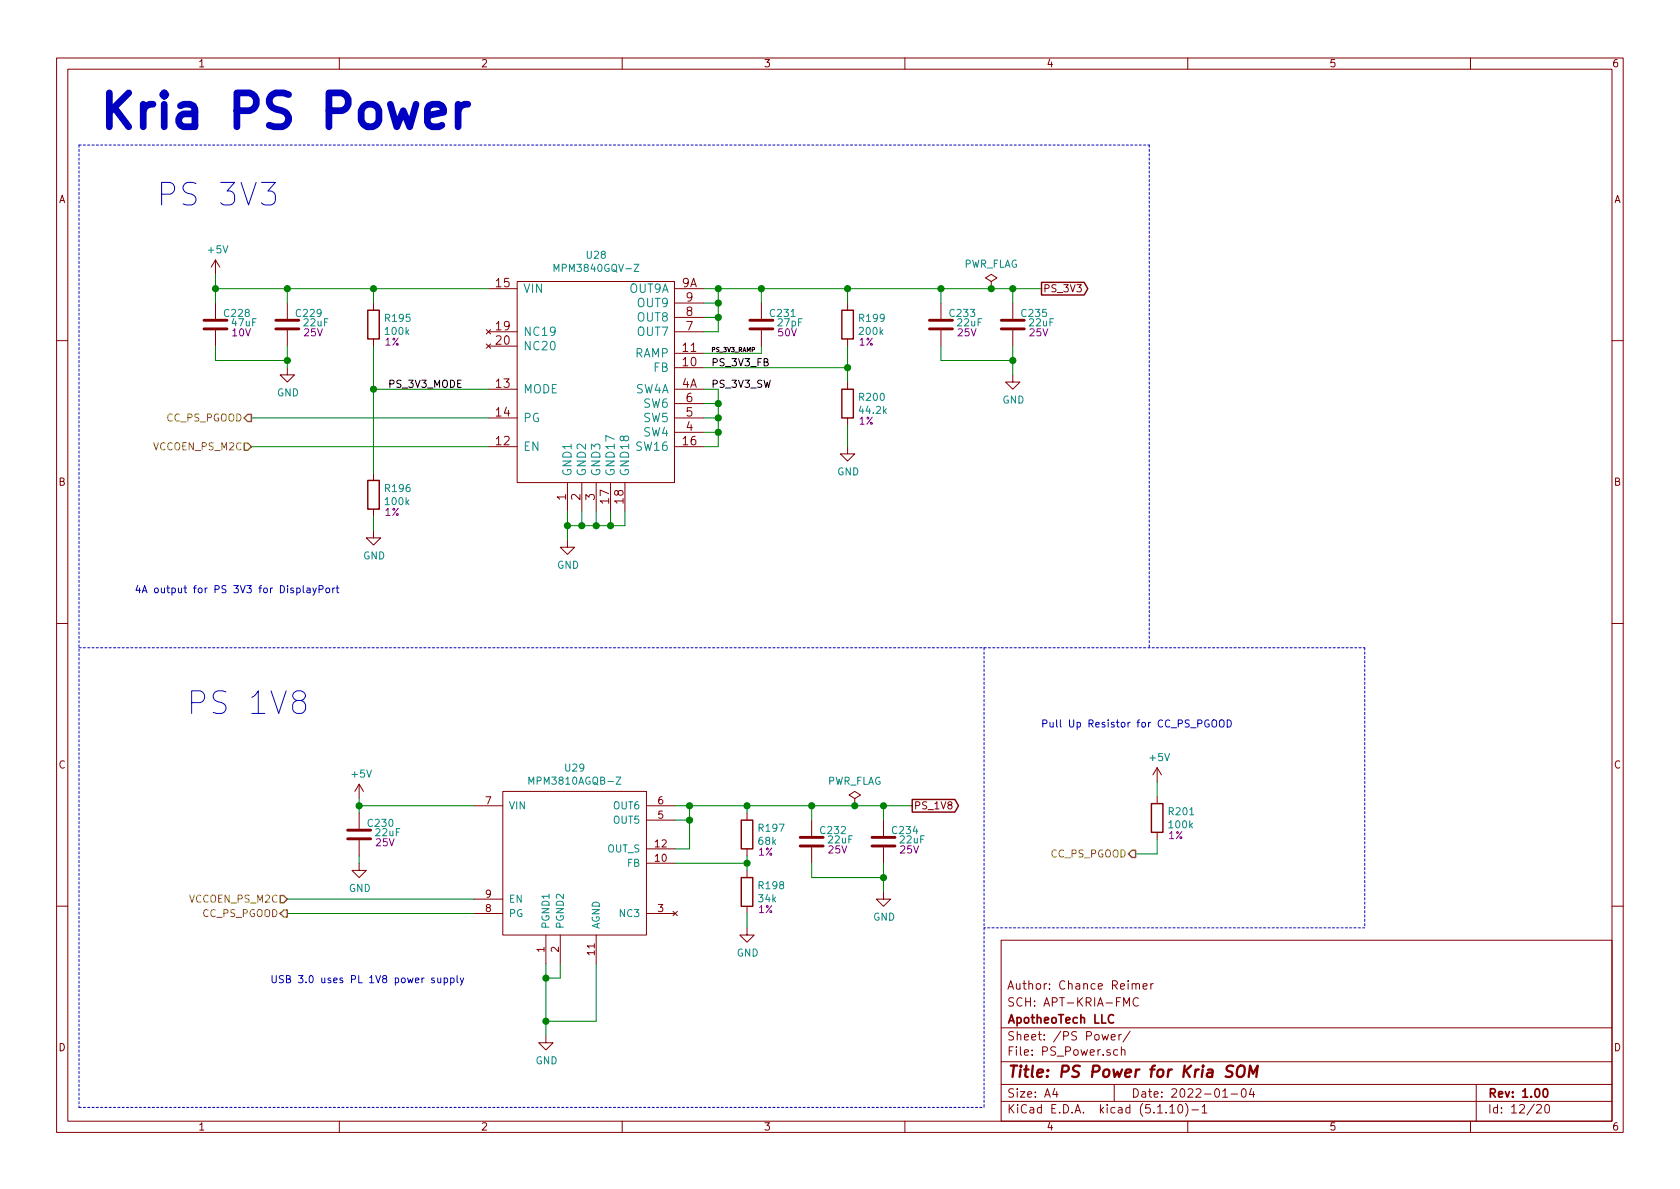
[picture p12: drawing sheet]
<svg xmlns="http://www.w3.org/2000/svg" width="297mm" height="210mm" viewBox="0 0 297 210" stroke-linecap="round" stroke-linejoin="round" font-family="sans-serif">
<g fill="none" stroke="#840000" stroke-width=".18">
<path d="M10 10.3h277v189.9h-277zM12 12.2h273v186.1h-273zM60 10.3v1.9M110 10.3v1.9M160 10.3v1.9M210 10.3v1.9M260 10.3v1.9M38.1 46l-.8 1.2M38.1 46v2.5M38.1 53.6v2.8M38.1 58.4v2.8M38.1 46l.8 1.2"/>
<path d="M50.8 53.6v2.8M50.8 58.4v2.8M66 53.6v1.3M66 59.9v1.3M86 58.3l.7 .7M86.4 51h5M86.4 58.7h5M86.7 58.3l-.7 .7M91.4 49.8h27.9v35.5h-27.9zM119.4 51h5.1M119.4 58.7h5.1M119.4 56.1h5.1"/>
<path d="M119.4 53.6h5.1M134.6 53.6v2.8M134.6 58.4v2.8M149.9 53.6v1.3M149.9 59.9v1.3M166.4 53.6v2.8M166.4 58.4v2.8M175.3 49.8l1-.7-1-.6-1.1 .6 1.1 .7v1.2M175.3 51h.1M179.1 53.6v2.8M179.1 58.4v2.8M10 60.2h2"/>
<path d="M50.8 65v1.3h1.3l-1.3 1.3-1.3-1.3h1.3M86 60.8l.7 .8M86.4 79h5M86.4 68.8h5M86.4 73.9h5M86.4 61.2h5M86.7 60.8l-.7 .8M119.4 65h5.1M119.4 62.5h5.1M119.4 79h5.1M119.4 68.8h5.1M119.4 73.9h5.1"/>
<path d="M119.4 76.4h5.1M119.4 71.4h5.1M149.9 79v1.3h1.2l-1.2 1.2-1.3-1.2h1.3M149.9 67.6v1.2M149.9 73.9v1.3M179.1 66.3v1.3h1.2l-1.2 1.2-1.3-1.2h1.3M285 60.2h2M66 93.8v1.3h1.3l-1.3 1.3-1.2-1.3h1.2M66 83.7v1.3M66 90v1.3M100.3 95.5v1.3h1.3l-1.3 1.2-1.2-1.2h1.2M100.3 85.3v5.1"/>
<path d="M102.9 85.3v5.1M105.4 85.3v5.1M107.9 85.3v5.1M110.5 85.3v5.1M10 110.3h2M285 110.3h2M63.5 138.7v2.5M63.5 138.7l-.8 1.2M63.5 138.7l.8 1.2M88.9 139.9h25.4v25.4h-25.4zM204.6 135.8v2.5M204.6 135.8l-.8 1.2"/>
<path d="M204.6 135.8l.8 1.2M63.5 152.6v1.3h1.3l-1.3 1.3-1.3-1.3h1.3M63.5 143.8v2.8M63.5 148.6v2.8M83.8 142.5h5.1M83.8 159h5.1M114.3 152.6h5.1M114.3 150.1h5.1M114.3 145h5.1M114.3 142.5h5.1M132.1 143.8v1.2M132.1 150.1v1.3"/>
<path d="M132.1 153.9v1.3M143.5 145v2.8M143.5 149.9v2.7M151.1 141.2l1-.6-1-.7-1 .7 1 .6v1.3M151.1 142.5h.1M156.2 157.7v1.3h1.3l-1.3 1.3-1.3-1.3h1.3M156.2 145v2.8M156.2 149.9v2.7M204.6 140.8v1.3M204.6 147.2v1.3M10 160.2h2M83.8 161.5h5.1"/>
<path d="M96.5 165.3v5.1M99.1 165.3v5.1M105.4 165.3v5.1M114.3 161.5h5.1M119 161.2l.8 .7M119.8 161.2l-.8 .7M132.1 164.1v1.2h1.2l-1.2 1.3-1.3-1.3h1.3M132.1 160.3v1.2M177 166.3h108v32h-108zM198.7 177.9v-1.5l.5 1.1 .5-1.1v1.5M200.2 174.1l.1-.1a.37 .37 0 0 1 .5 .1v.8M200.8 174.1l.2-.2 .4 .1 .1 .9"/>
<path d="M201.3 176.6a.7 .7 0 0 0-.9 .2 .7 .7 0 0 0 .1 .9 .55 .55 0 0 0 .8 .1M202.1 174.4l.7-.1v-.3l-.5-.1-.2 .2 .1 .7h.6M203.5 173.9v1M203.9 173.9l-.3 .1-.1 .2M285 160.2h2M60 198.3v1.9M96.5 183.1v1.3h1.3l-1.3 1.3-1.3-1.3h1.3M110 198.3v1.9M160 198.3v1.9M177 194.8h108M177 191.8h108M177 187.8h108"/>
<path d="M177 181.8h108M186.5 192.5l-.4 1h1M186.8 193v1M194.8 182.9l.3 1 .3-.7 .3 .7 .3-1M196.5 183.4l.7-.1-.1-.3-.4-.1-.2 .2v.7h.6M197 191.8v3M197.6 185.7l-.4-.1-.3 .3 .1 .6 .2 .1 .4-.1M197.8 182.9v1M198.3 185.7a.37 .37 0 0 1 .6 .1v.8M198.3 182.9l-.3 .1-.2 .2M198.3 185.1v1.5M199.8 182.3l-1.2 2"/>
<path d="M206.8 195.8l.5-.5v1.5M206.8 196.8h.9M208.5 195.4l.1-.1a.8 .8 0 0 1 .5 .8 .8 .8 0 0 1-.5 .7 1 1 0 0 1-.1-1.4zM209.6 195.1a1.71 1.71 0 0 1 0 2.3M210 198.3v1.9M210.7 196.3h1.2M212.5 195.8l.5-.5v1.5M212.5 196.8h.9M216.2 194h.8M217.7 193.5h1.1M219.6 192.7l.4-.2a.94 .94 0 0 1 0 1.5 .82 .82 0 0 1-.4-1.3zM221.3 192.5l-.4 1h.9"/>
<path d="M221.6 193v1M260 198.3v1.9M261 191.8v6.5M271.7 195.5l.2-.2h.4l.2 .5-.9 1h.9M273.3 195.4l.3-.1a.94 .94 0 0 1 0 1.5h-.1a1 1 0 0 1-.2-1.4z"/>
</g>
<path d="M196.9 179.6a.59 .59 0 0 0-.8 0 .59 .59 0 0 0-.1 .7 .56 .56 0 0 0 .2 .5 .56 .56 0 0 0 .7 0M272.9 192.7l.4-.2a.94 .94 0 0 1 0 1.5l-.4-.3-.1-.6z" fill="none" stroke="#840000" stroke-width=".3"/>
<path d="M218.1 188.5a.79 .79 0 0 0-1.2 .3v.2a.81 .81 0 0 0 .9 .6 .51 .51 0 0 1 .1 .5 .51 .51 0 0 1-.5 .3l-.7-.1M218.9 188.7a.67 .67 0 0 1 1.1 0 1.43 1.43 0 0 1-.5 1.7l-.6-.1a1.41 1.41 0 0 1 0-1.6zM220.8 190.4l.2-2 .5 1.5 .9-1.5-.3 2" fill="none" stroke="#840000" stroke-width=".41"/>
<g fill="none" stroke="#840000" stroke-width=".51">
<path d="M36.1 56.6h4M36.1 58.2h4M48.8 56.6h4M48.8 58.2h4M132.6 56.6h4.1M132.6 58.2h4.1M164.3 56.6h4.1M164.3 58.2h4.1M177 56.6h4.1M177 58.2h4.1M61.5 146.8h4M61.5 148.3h4"/>
<path d="M141.5 148.1h4M141.5 149.6h4M154.2 148.1h4M154.2 149.6h4"/>
</g>
<path d="M65 54.9h2.1v5h-2.1zM148.8 54.9h2.1v5h-2.1zM184.1 49.9h7.6l.6 1.1-.6 1.2h-7.6zM148.8 68.8h2.1v5.1h-2.1zM65 85h2.1v5h-2.1zM131.1 145h2v5.1h-2zM131.1 155.2h2v5.1h-2zM161.3 141.4h7.5l.7 1.1-.7 1.1h-7.5zM203.6 142.1h2v5.1h-2z" fill="none" stroke="#840000" stroke-width=".25"/>
<path d="M98 48v-1.3l.4 .9 .4-.9v1.3M112.1 46.7h.9l-.9 1.3h.9M93.5 138.7v-1.3l.4 .9 .5-.9v1.3M108.9 137.4h.9l-.9 1.3h.9" fill="none" stroke="#008484" stroke-width=".18"/>
<path d="M14 25.6v170.2M14 25.6h189.2M203.2 25.6v88.9M14 114.5h227.3M174 114.5v81.3M241.3 114.5v49.6M241.3 164.1h-67.3M14 195.8h160" fill="none" stroke="#0000c2" stroke-width=".18" stroke-dasharray=".4 .4"/>
<g fill="none" stroke="#008400" stroke-width=".18">
<path d="M38.1 51h48.3M38.1 48.5v5.1M50.8 51v2.6M66 51v2.6M124.5 51h59.6M124.5 56.1h2.5M124.5 53.6h2.5M127 51v7.7h-2.5M134.6 51v2.6M149.9 51v2.6M166.4 51v2.6M179.1 51v2.6"/>
<path d="M38.1 61.2v2.5h12.7M44.4 79h42M44.4 73.9h42M50.8 61.2v3.8M66 61.2v22.5M66 68.8h20.4M124.5 68.8h2.5v10.2h-2.5M124.5 73.9h2.5M124.5 71.4h2.5M124.5 65h25.4M124.5 76.4h2.5M134.6 61.2v1.3h-10.1"/>
<path d="M149.9 61.2v6.4M149.9 75.2v3.8M166.4 61.2v2.5h12.7M179.1 61.2v5.1M66 91.3v2.5M100.3 90.4v5.1M102.9 90.4v2.6M105.4 90.4v2.6M107.9 90.4v2.6M110.5 90.4v2.6h-10.2M204.6 138.3v2.5M50.8 159h33"/>
<path d="M63.5 141.2v2.6M63.5 151.4v1.2M63.5 142.5h20.3M119.4 142.5h41.9M119.4 145h2.5M119.4 152.6h12.7M121.9 142.5v7.6h-2.5M132.1 142.5v1.3M132.1 151.4v2.5M143.5 152.6v2.6h12.7M143.5 142.5v2.5M156.2 142.5v2.5"/>
<path d="M156.2 152.6v5.1M204.6 148.5v2.5h-3.8M50.8 161.5h33M96.5 170.4v12.7M99.1 170.4v2.6h-2.6M105.4 170.4v10.2h-8.9M132.1 161.5v2.6"/>
</g>
<path d="M43.2 78.4h.6l.6 .6-.6 .6h-.6zM43.8 73.3h.6v1.2h-.6l-.6-.6zM49.5 158.4h.7l.6 .6-.6 .6h-.7zM200.2 150.4h.6v1.2h-.6l-.7-.6zM50.2 160.9h.6v1.3h-.6l-.7-.7z" fill="none" stroke="#848400" stroke-width=".25"/>
<g fill="none" stroke="#0000c2" stroke-width=".18">
<path d="M46.2 32.3h2.5l-1.3 1.5a1.06 1.06 0 0 1 1.3 .7v1l-.4 .6-.4 .1h-1.1l-.6-.3M52.5 104h.3l.3 .2-.1 .6h-.5M53.6 103.6v1l.2 .2M54.3 104h.5v.8M54.8 104.3h-.4l-.2 .2 .1 .3h.5M55.3 104l.3 .8M55.9 104l-.4 1.1-.2 .2M56.4 104.2h.6l.1-.5-.2-.1h-.5v1.2M57.7 104h.3l.3 .2-.1 .6h-.3l-.3-.2zM58.8 104v.8M59.2 104l-.4 .2M59.4 104h.5"/>
<path d="M59.6 103.6v1l.3 .2M33.9 124.3h1.5a1.08 1.08 0 0 0 .8-1.1 1.08 1.08 0 0 0-.8-1h-1.5v4M213.7 127.4a.59 .59 0 0 0-.7 .5 .59 .59 0 0 0 .7 .6l.1-.5h-.3M214.3 127.5a.45 .45 0 0 1 .8 0 .88 .88 0 0 1-.3 1.1l-.3-.1a1.07 1.07 0 0 1-.2-1zM215.6 127.5a.45 .45 0 0 1 .8 0 .88 .88 0 0 1-.3 1.1l-.3-.1a1.07 1.07 0 0 1-.2-1zM217 127.3a.64 .64 0 0 1 .7 .6 .64 .64 0 0 1-.7 .7zM76.8 173l-.3-.1-.2 .2 .1 .2 .4 .1v.3h-.5M77.4 172.9v.8l.3 .1 .2-.1M77.9 172.9v.9M78.5 173l.4-.1 .2 .3-.1 .5h-.5M78.5 172.9v1.3M79.7 173l.4-.1 .2 .3-.1 .5h-.5"/>
<path d="M79.7 172.9v1.3M80.8 172.5v1.1l.2 .2M81.4 172.9l.3 .9M82 172.9l-.4 1.2-.2 .1"/>
</g>
<path d="M81 18.4v4M82.7 18.4a1.49 1.49 0 0 0-1.7 1.2M75.6 20.4l2.8-.5v-.6l-.3-.6-.5-.3h-1.2l-.6 .3-.2 .6v2.3l.2 .5 .6 .3h1.2l.5-.3" fill="none" stroke="#0000c2" stroke-width="1.2"/>
<g fill="#008400" stroke="#008400" stroke-width=".25">
<circle cx="127" cy="71.4" r=".51"/>
<circle cx="151.1" cy="142.5" r=".51"/>
<circle cx="156.2" cy="142.5" r=".51"/>
<circle cx="127" cy="56.1" r=".51"/>
<circle cx="127" cy="76.4" r=".51"/>
<circle cx="127" cy="53.6" r=".51"/>
<circle cx="121.9" cy="142.5" r=".51"/>
<circle cx="127" cy="73.9" r=".51"/>
<circle cx="63.5" cy="142.5" r=".51"/>
<circle cx="100.3" cy="93" r=".51"/>
<circle cx="102.9" cy="93" r=".51"/>
<circle cx="50.8" cy="51" r=".51"/>
<circle cx="105.4" cy="93" r=".51"/>
<circle cx="108" cy="93" r=".51"/>
<circle cx="66" cy="68.8" r=".51"/>
<circle cx="96.5" cy="173" r=".51"/>
<circle cx="175.3" cy="51" r=".51"/>
<circle cx="96.5" cy="180.6" r=".51"/>
<circle cx="179.1" cy="51" r=".51"/>
<circle cx="66" cy="51" r=".51"/>
<circle cx="179.1" cy="63.7" r=".51"/>
<circle cx="143.5" cy="142.5" r=".51"/>
<circle cx="166.4" cy="51" r=".51"/>
<circle cx="121.9" cy="145" r=".51"/>
<circle cx="149.9" cy="51" r=".51"/>
<circle cx="134.6" cy="51" r=".51"/>
<circle cx="132.1" cy="152.6" r=".51"/>
<circle cx="149.9" cy="65" r=".51"/>
<circle cx="50.8" cy="63.7" r=".51"/>
<circle cx="38.1" cy="51" r=".51"/>
<circle cx="127" cy="51" r=".51"/>
<circle cx="156.2" cy="155.2" r=".51"/>
<circle cx="132.1" cy="142.5" r=".51"/>
</g>
<text font-size="8.3" fill="#0000c2" x="17.1" y="22.7">Kria PS Power</text>
<g font-size="5.6" fill="#0000c2">
<text x="27.6" y="36.4">PS 3V3</text>
<text x="36" y="126.4">PS 1V8</text>
</g>
<text font-size="2.8" fill="#840000" x="178" y="190.5">Title: PS Power for Kria SOM</text>
<g font-size="2.1" fill="#840000">
<text x="87.8" y="50.8">15</text>
<text x="120.6" y="50.8">9A</text>
<text x="121.3" y="53.3">9</text>
<text x="87.8" y="58.4">19</text>
<text x="121.3" y="58.4">7</text>
<text x="121.3" y="55.9">8</text>
<text x="87.8" y="61">20</text>
<text x="120.8" y="64.8">10</text>
<text x="120.8" y="62.2">11</text>
<text x="87.8" y="68.6">13</text>
<text x="120.6" y="68.6">4A</text>
<text x="121.3" y="71.1">6</text>
<text x="87.8" y="73.7">14</text>
<text x="121.3" y="76.2">4</text>
<text x="121.3" y="73.7">5</text>
<text x="87.8" y="78.7">12</text>
<text x="120.8" y="78.7">16</text>
<text x="100.1" y="88.5" transform="rotate(-90 100.1 88.5)">1</text>
<text x="102.6" y="88.5" transform="rotate(-90 102.6 88.5)">2</text>
<text x="105.2" y="88.5" transform="rotate(-90 105.2 88.5)">3</text>
<text x="107.7" y="89" transform="rotate(-90 107.7 89)">17</text>
<text x="110.2" y="89" transform="rotate(-90 110.2 89)">18</text>
<text x="178" y="178">SCH: APT-KRIA-FMC</text>
<text x="178" y="175">Author: Chance Reimer</text>
<text x="178" y="184">Sheet: /PS Power/</text>
<text x="178" y="181">ApotheoTech LLC</text>
<text x="178" y="186.7">File: PS_Power.sch</text>
<text x="178" y="196.9">KiCad E.D.A. kicad (5.1.10)-1</text>
<text x="178" y="194.1">Size: A4</text>
<text x="200" y="194.1">Date: 2022-01-04</text>
<text x="263" y="194.1">Rev: 1.00</text>
<text x="263" y="196.9">Id: 12/20</text>
</g>
<g font-size="2.1" fill="#008484">
<text x="92.5" y="51.8">VIN</text>
<text x="111.3" y="51.8">OUT9A</text>
<text x="92.5" y="59.4">NC19</text>
<text x="112.8" y="59.4">OUT7</text>
<text x="112.8" y="56.9">OUT8</text>
<text x="112.8" y="54.3">OUT9</text>
<text x="92.5" y="61.9">NC20</text>
<text x="112.2" y="63.2">RAMP</text>
<text x="115.6" y="65.8">FB</text>
<text x="92.5" y="69.6">MODE</text>
<text x="112.3" y="69.6">SW4A</text>
<text x="92.5" y="74.6">PG</text>
<text x="113.8" y="77.2">SW4</text>
<text x="113.8" y="74.6">SW5</text>
<text x="113.8" y="72.1">SW6</text>
<text x="92.5" y="79.7">EN</text>
<text x="112.7" y="79.7">SW16</text>
<text x="101.1" y="84.3" transform="rotate(-90 101.1 84.3)">GND1</text>
<text x="103.6" y="84.3" transform="rotate(-90 103.6 84.3)">GND2</text>
<text x="106.1" y="84.3" transform="rotate(-90 106.1 84.3)">GND3</text>
<text x="108.7" y="84.3" transform="rotate(-90 108.7 84.3)">GND17</text>
<text x="111.2" y="84.3" transform="rotate(-90 111.2 84.3)">GND18</text>
</g>
<g font-size="1.8" fill="#840000">
<text x="35" y="11.9">1</text>
<text x="85" y="11.9">2</text>
<text x="135" y="11.9">3</text>
<text x="185" y="11.9">4</text>
<text x="235" y="11.9">5</text>
<text x="285" y="11.9">6</text>
<text x="10.4" y="35.9">A</text>
<text x="285.4" y="35.9">A</text>
<text x="184.4" y="51.7">PS_3V3</text>
<text x="10.4" y="85.9">B</text>
<text x="285.4" y="85.9">B</text>
<text x="10.4" y="135.9">C</text>
<text x="285.4" y="135.9">C</text>
<text x="85.9" y="142.2">7</text>
<text x="116.4" y="142.2">6</text>
<text x="161.5" y="143.1">PS_1V8</text>
<text x="115.9" y="149.9">12</text>
<text x="116.4" y="144.8">5</text>
<text x="115.9" y="152.4">10</text>
<text x="85.9" y="161.3">8</text>
<text x="85.9" y="158.7">9</text>
<text x="116.4" y="161.3">3</text>
<text x="96.3" y="168.4" transform="rotate(-90 96.3 168.4)">1</text>
<text x="98.8" y="168.4" transform="rotate(-90 98.8 168.4)">2</text>
<text x="105.2" y="168.9" transform="rotate(-90 105.2 168.9)">11</text>
<text x="10.4" y="185.9">D</text>
<text x="285.4" y="185.9">D</text>
<text x="35" y="199.9">1</text>
<text x="85" y="199.9">2</text>
<text x="135" y="199.9">3</text>
<text x="185" y="199.9">4</text>
<text x="235" y="199.9">5</text>
<text x="285" y="199.9">6</text>
</g>
<g font-size="1.8" fill="#008484">
<text x="36.9" y="44.8">+5V</text>
<text x="103.8" y="45.8">U28</text>
<text x="170.3" y="47.3">PWR_FLAG</text>
<text x="98.6" y="48.1">MPM3840GQV-Z</text>
<text x="39.8" y="56.1">C228</text>
<text x="41.1" y="57.7">47uF</text>
<text x="52.5" y="56.1">C229</text>
<text x="53.8" y="57.7">22uF</text>
<text x="68.2" y="56.9">R195</text>
<text x="68.2" y="59.2">100k</text>
<text x="136.3" y="56.1">C231</text>
<text x="137.6" y="57.7">27pF</text>
<text x="152" y="56.9">R199</text>
<text x="152.1" y="59.2">200k</text>
<text x="168" y="56.1">C233</text>
<text x="169.4" y="57.7">22uF</text>
<text x="180.7" y="56.1">C235</text>
<text x="182.1" y="57.7">22uF</text>
<text x="49" y="70.1">GND</text>
<text x="152" y="70.9">R200</text>
<text x="177.2" y="71.4">GND</text>
<text x="152.1" y="73.2">44.2k</text>
<text x="68.2" y="87">R196</text>
<text x="68.2" y="89.3">100k</text>
<text x="148" y="84.1">GND</text>
<text x="64.2" y="98.9">GND</text>
<text x="98.5" y="100.6">GND</text>
<text x="62.3" y="137.5">+5V</text>
<text x="100" y="136.4">U29</text>
<text x="203.4" y="134.6">+5V</text>
<text x="89.9" y="143.1">VIN</text>
<text x="94.1" y="138.8">MPM3810AGQB-Z</text>
<text x="108.6" y="143.1">OUT6</text>
<text x="146.2" y="138.8">PWR_FLAG</text>
<text x="65.2" y="146.2">C230</text>
<text x="66.5" y="147.9">22uF</text>
<text x="108.6" y="145.7">OUT5</text>
<text x="134.2" y="149.4">68k</text>
<text x="134.3" y="147.1">R197</text>
<text x="145.2" y="147.5">C232</text>
<text x="146.5" y="149.1">22uF</text>
<text x="157.9" y="147.5">C234</text>
<text x="159.2" y="149.1">22uF</text>
<text x="206.8" y="144.2">R201</text>
<text x="206.8" y="146.5">100k</text>
<text x="107.4" y="150.7">OUT_S</text>
<text x="110.9" y="153.3">FB</text>
<text x="61.7" y="157.7">GND</text>
<text x="89.9" y="159.6">EN</text>
<text x="134.2" y="159.6">34k</text>
<text x="134.3" y="157.2">R198</text>
<text x="89.9" y="162.2">PG</text>
<text x="97.2" y="164.3" transform="rotate(-90 97.2 164.3)">PGND1</text>
<text x="99.7" y="164.3" transform="rotate(-90 99.7 164.3)">PGND2</text>
<text x="106" y="164.3" transform="rotate(-90 106 164.3)">AGND</text>
<text x="109.8" y="162.2">NC3</text>
<text x="154.4" y="162.8">GND</text>
<text x="130.3" y="169.2">GND</text>
<text x="94.7" y="188.2">GND</text>
</g>
<g font-size="1.8" fill="#840084">
<text x="41.1" y="59.5">10V</text>
<text x="53.8" y="59.5">25V</text>
<text x="137.6" y="59.5">50V</text>
<text x="169.4" y="59.5">25V</text>
<text x="182.1" y="59.5">25V</text>
<text x="68.1" y="61.1">1%</text>
<text x="151.9" y="61.1">1%</text>
<text x="151.9" y="75.1">1%</text>
<text x="68.1" y="91.2">1%</text>
<text x="66.5" y="149.7">25V</text>
<text x="206.6" y="148.4">1%</text>
<text x="134.1" y="151.3">1%</text>
<text x="146.5" y="150.9">25V</text>
<text x="159.2" y="150.9">25V</text>
<text x="134.1" y="161.5">1%</text>
</g>
<g font-size="1.8">
<text x="125.7" y="64.8">PS_3V3_FB</text>
<text x="68.6" y="68.6">PS_3V3_MODE</text>
<text x="125.7" y="68.6">PS_3V3_SW</text>
</g>
<g font-size="1.8" fill="#848400">
<text x="29.5" y="74.5">CC_PS_PGOOD</text>
<text x="27.3" y="79.6">VCCOEN_PS_M2C</text>
<text x="185.8" y="151.6">CC_PS_PGOOD</text>
<text x="33.7" y="159.6">VCCOEN_PS_M2C</text>
<text x="35.8" y="162.2">CC_PS_PGOOD</text>
</g>
<g font-size="1.8" fill="#0000c2">
<text x="23.7" y="104.9">4A output for PS 3V3 for DisplayPort</text>
<text x="184" y="128.6">Pull Up Resistor for CC_PS_PGOOD</text>
<text x="47.8" y="173.9">USB 3.0 uses PL 1V8 power supply</text>
</g>
<text font-size="1.1" x="125.7" y="62.2">PS_3V3_RAMP</text>
</svg>
